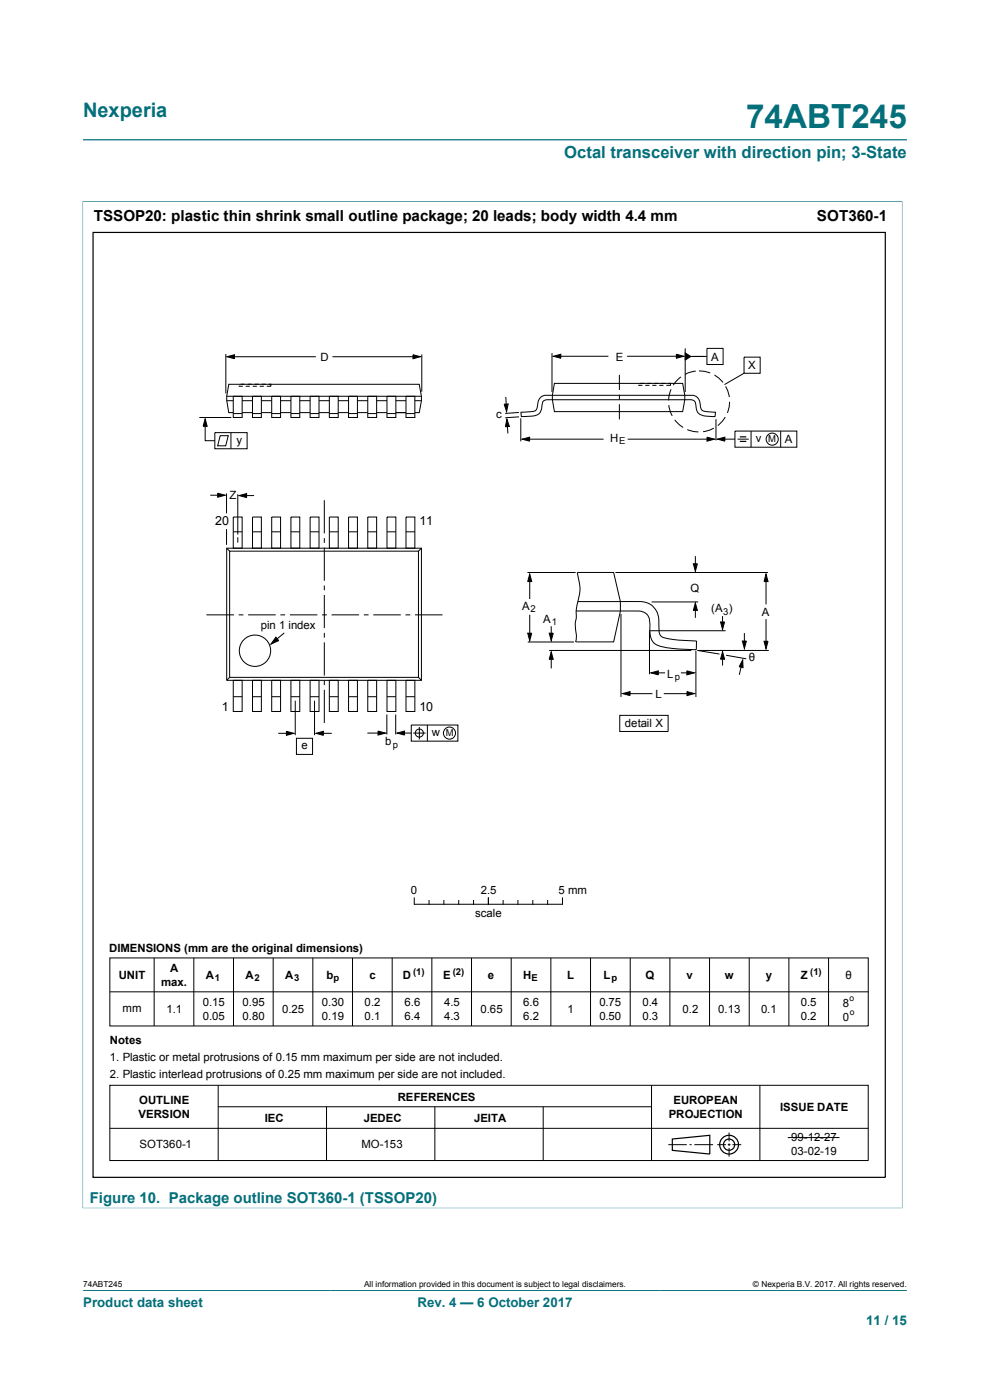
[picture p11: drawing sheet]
<svg xmlns="http://www.w3.org/2000/svg" width="210mm" height="297mm" viewBox="0 0 210 297" stroke-linecap="round" stroke-linejoin="round" font-family="sans-serif">
<path d="M17.6 29.7h174.8M17.5 42.8h173.9M17.6 42.7v213.6M191.4 42.7v213.6M17.5 256.3h173.9M17.6 273.8h174.8" fill="none" stroke="#036f7b" stroke-width=".21"/>
<g fill="none" stroke="#000" stroke-width=".21">
<path d="M47.9 75.1v8.4M48.2 75.7l1.5-.4v.8zM49.1 75.7h17.9M70.5 75.7h17.8M87.6 75.3l1.6 .4-1.6 .4zM89.5 75.2v7.9M117.1 74.9v8.3M117.4 75.6l1.6-.4v.8zM118.1 75.6h10.9M131.4 79.5v3.2M133 75.6h11.3M143.5 75.2l1.6 .4-1.6 .4z"/>
<path d="M144.4 80l-1.1 1-.5 .7M145.3 73.9v9.3M145.4 74.9l1.1 .7-1.1 .8zM145.9 75.6h4M147.6 78.7l-1.6 .4-.7 .3M148.3 78.7l1.2 .1 1.1 .3M150 73.9h3.4v3.4h-3.4zM151.6 79.6l.9 .6 .9 .9M157.8 75.8h3.4v3.4h-3.4zM157.8 79.2l-4.1 2.4M42.3 88.6h6.8M43.5 88.9l.4 1.5h-.8z"/>
<path d="M43.5 89.5v4h2.1M45.6 91.8h6.8v3.4h-6.8zM46.7 92.4h1.7l-.5 2.2h-1.7zM48.1 84.1h41.3M48.1 85h1.4M49 91.8v3.4M49.5 84.1h1.9v4.5h-1.9zM49.5 87.5h-1l-.4-2.5v-.9l.4-2.6h40.4l.5 2.6v.9l-.5 2.5h-.9M49.5 87.7h1.9M50.7 81.8v.1h.8M51 81.5h.9M51.4 87.5h2.2"/>
<path d="M51.4 85h2.2M52.1 81.9h.9M52.5 81.5h.9M53.6 84.1h1.8v4.5h-1.8zM53.6 87.7h1.9M53.6 81.9h.9M54 81.5h.9M55.1 81.9h.9M55.4 87.5h2.2M55.4 85h2.2M55.5 81.5h.9M57 81.5h.5v.4h-.9"/>
<path d="M57.6 84.1h1.9v4.5h-1.9zM57.6 87.7h1.9M59.5 87.5h2.2M59.5 85h2.2M61.7 84.1h1.9v4.5h-1.9zM61.7 87.7h1.9M63.6 87.5h2.2M63.6 85h2.2M65.8 84.1h1.9v4.5h-1.9zM65.8 87.7h1.9M67.7 87.5h2.2M67.7 85h2.2"/>
<path d="M69.9 84.1h1.8v4.5h-1.8zM69.9 87.7h1.8M71.7 87.5h2.2M71.7 85h2.2M73.9 84.1h1.9v4.5h-1.9zM74 87.7h1.8M75.8 87.5h2.2M75.8 85h2.2M78 84.1h1.9v4.5h-1.9zM78 87.7h1.9M79.9 87.5h2.2M79.9 85h2.2"/>
<path d="M82.1 84.1h1.9v4.5h-1.9zM82.1 87.7h1.9M84 85h2.1M84 87.5h2.1M86.1 84.1h1.9v4.5h-1.9zM86.1 87.7h1.9M88 85h1.4M106.9 85.7h.9l-.3 1.6zM107.3 84.2l.1 2.6M107.5 88.9l.6 1.6h-.9zM107.6 89.5l.1 2.5M110.1 87.5l-2.9 .2"/>
<path d="M110.1 88.4l-2.9 .2M110.5 88.7v4.9M110.5 87.5l2.4-.2a1.13 1.13 0 0 0 1.1-1.3 1.98 1.98 0 0 1 2.5-2.1h28.8a3.7 3.7 0 0 1 2.6 .4 4.4 4.4 0 0 1 .8 2.5 3.5 3.5 0 0 0 2.8 .6l.3 .1a.62 .62 0 0 1-.4 .9 5.7 5.7 0 0 1-3.2-.7l-.4-.6-.1-.8a1.22 1.22 0 0 0-1.5-1.5h-28.9a2.52 2.52 0 0 0-2.2 .5l-.1 .6a2.18 2.18 0 0 1-2.7 2.4l-1.7 .1zM110.8 93.2l1.5-.5v.9zM111.6 93.2h16.4M117.6 81.3h27.2l.5 2.6v.9l-.5 2.5h-27.2l-.4-2.5v-.9zM131.4 83.7v1M131.4 85.8v3.2M133.1 93.2h17.5M135.5 81.6v.1h.8M135.8 81.3h.9M136.9 81.7h.9"/>
<path d="M137.3 81.3h.9M138.4 81.7h.8M138.8 81.3h.9M139.8 81.7h.9M140.3 81.3h.9M141.8 81.3h.4v.4h-.9M141.9 85.9l.3 1.5 .4 .8M142.3 82.6l-.4 1.4-.1 .9M143.1 89.1l1 1 .8 .6M145.8 91.1l1.3 .4 1 .1M150 92.7l1.6 .5-1.6 .4zM151.4 90.8l-.8 .4-1.5 .4"/>
<path d="M151.9 88.9v4.5M152.2 93.2l1.6-.5v.9zM153.1 93.2h2.8M153.9 88.5l-.6 .8-1 1M153.9 82l.5 .9 .3 1.3M154.8 85.2l-.1 1.1-.4 1.3M155.9 91.5h13.1v3.4h-13.1zM156.5 93.2h2.3M159.3 91.5v3.4M165.6 91.5v3.4M44.6 105.1h2.6M46.2 104.6l1.6 .5-1.6 .4z"/>
<path d="M48.1 104.7v4.2M48.1 112.3v3.3M48.1 116.3h41.3v28h-41.3zM48.1 116.3l.6 .6M48.7 116.9h40.1v26.8h-40.1zM49.5 109.7h1.9v6.6h-1.9zM49.5 112.8h1.9M50.4 104.8v8.6M50.4 114v1.1M50.7 105.1l1.6-.4v.9zM51.3 105.1h2.6M53.6 109.7h1.8v6.6h-1.8z"/>
<path d="M53.6 112.8h1.8M57.6 109.7h1.9v6.6h-1.9zM57.6 112.8h1.9M61.7 109.7h1.9v6.6h-1.9zM61.7 112.8h1.9M65.8 109.7h1.9v6.6h-1.9zM65.8 112.8h1.9M68.8 106.1v7.1M68.8 114.2v1M68.8 116.2v7M69.9 109.7h1.8v6.6h-1.8zM69.9 112.8h1.8"/>
<path d="M73.9 109.7h1.9v6.6h-1.9zM73.9 112.8h1.9M78 109.7h1.9v6.6h-1.9zM78 112.8h1.9M82.1 109.7h1.9v6.6h-1.9zM82.1 112.8h1.9M86.1 109.7h1.9v6.6h-1.9zM86.1 112.8h1.9M89.4 116.3l-.6 .6M147.1 119.6h.8l-.4 1.6zM147.5 118v2.4M43.8 130.4h5.8"/>
<path d="M50.6 130.4h1M52.6 130.4h5.9M58.5 135.2l.6 .7-1.6 .7zM59.5 130.4h1M60.3 134.3l-2.5 2M61.5 130.4h5.8M68.3 130.4h1M68.8 124.2v1M68.8 126.2v7.1M68.8 134.3v1M68.8 136.3v7M70.3 130.4h5.9"/>
<path d="M77.2 130.4h1M79.2 130.4h5.8M86 130.4h1M88 130.4h5.9M111.9 121.5h10.2M111.9 134.3h.9l-.4 1.6zM112 136.2h9.8M112.4 121.8l.4 1.6h-.9zM112.4 122.4v4.7M112.4 130.4v4.8M116.5 138h30.1M116.5 134.3h.9l-.5 1.6z"/>
<path d="M116.9 138.3l.5 1.6h-.9zM116.9 132.9v2.5M116.9 139.2v2.6M122.4 121.4h7.8l1.4 6.2v2l-1.4 6.6h-8.1l.2-1.3a8.5 8.5 0 0 1 0-4.1l-.1-1.3a20.5 20.5 0 0 0 .8-5.5zM122.6 127.6h10a12.6 12.6 0 0 1 5.1 .5 4.2 4.2 0 0 1 2.1 4.3v.7a1.99 1.99 0 0 0 .8 2.1 34.8 34.8 0 0 0 7.1 .8v1.7a26 26 0 0 1-6.6-.4 3.2 3.2 0 0 1-3.3-3.8l.1-.7a2.47 2.47 0 0 0-2.1-3.2h-13.6M130.6 121.5h32.3M131.7 130.2v17.7M137.8 133.8h16.1M137.8 133.8v9.2M138.2 127.7h9.9M147.5 127.9l.4 1.6h-.8zM147.5 128.7v2.4"/>
<path d="M147.6 138.1v9.8M152.8 131.9h.9l-.4 1.6zM153.3 138.3l.4 1.5h-.9zM153.3 130.7v1.9M153.3 139.3v1.9M154 139l4.3 .8M157.5 136h.8l-.4 1.6zM157.5 140l.1 1.6-.8-.1zM157.9 134.3v2.6M162.1 136h.8l-.4 1.6zM162.5 121.8l.4 1.6h-.8zM162.5 122.8v5.4"/>
<path d="M162.5 131.3v5.3M163.1 138h-15.1l4.6 .8M48.7 143.7l-.6 .6M49.5 144.3h1.9v6.6h-1.9zM49.5 147.8h1.9M53.6 144.3h1.8v6.6h-1.8zM53.6 147.8h1.8M57.6 144.3h1.9v6.6h-1.9zM57.6 147.8h1.9M59 155.6h2.6M60.8 155.1l1.5 .5-1.5 .4zM61.7 144.3h1.9v6.6h-1.9z"/>
<path d="M61.7 147.8h1.9M62.6 148.6v7.4M62.9 156.6h3.4v3.4h-3.4zM65.8 144.3h1.9v6.6h-1.9zM65.8 147.8h1.9M66.7 148.6v7.4M67 155.6l1.6-.5v.9zM67.8 155.6h2.6M68.8 144.3v1M68.8 146.3v7.1M69.9 144.3h1.8v6.6h-1.8zM69.9 147.8h1.8"/>
<path d="M73.9 144.3h1.9v6.6h-1.9zM73.9 147.8h1.9M77.9 155.5h3M78 144.3h1.9v6.6h-1.9zM78 147.8h1.9M80.2 155.1l1.6 .4-1.6 .4zM82.1 151.6v4.2M82.1 144.3h1.9v6.6h-1.9zM82.1 147.8h1.9M83.9 151.6v4.2M84.2 155.5l1.6-.4v.8zM85.1 155.5h2.1"/>
<path d="M86.1 144.3h1.9v6.6h-1.9zM86.1 147.8h1.9M87.2 153.8h9.9v3.4h-9.9zM87.6 155.5h2.7M88.8 143.7l.6 .6M89 154.2v2.7M90.7 153.8v3.4M131.5 151.8h10.2v3.4h-10.2zM132.1 147.1l1.5-.4v.9zM132.7 147.2h5.7M138 142.7l1.6-.4v.9zM139 142.7h2.1"/>
<path d="M140.8 147.2h5.7M144.4 142.7h1.8M145.7 142.3l1.6 .4-1.6 .5zM145.7 146.7l1.6 .4-1.6 .5zM157.4 140.6l-.6 2.6M87.9 190.5v1.3M87.9 191.8h31.3M91 191v.8M94.2 191v.8M97.3 191v.8M100.4 191v.8M103.6 190.5v1.3"/>
<path d="M106.7 191v.8M109.9 191v.8M113 191v.8M116.2 191v.8M119.3 190.5v1.3M23.3 203.2h160.9v14.5h-160.9zM23.3 210.4h160.9M32.7 203.2v14.4M41.1 203.2v14.4M49.5 203.2v14.4M57.9 203.2v14.4M66.4 203.2v14.4"/>
<path d="M74.8 203.2v14.4M83.2 203.2v14.4M91.6 203.2v14.4M100 203.2v14.4M108.4 203.2v14.4M116.8 203.2v14.4M125.3 203.2v14.4M133.7 203.2v14.4M142.1 203.2v14.4M150.5 203.2v14.4M158.9 203.2v14.4M167.3 203.2v14.4"/>
<path d="M175.8 203.2v14.4M23.3 230.2h160.9v16h-160.9zM23.3 239.4h160.9M46.3 230.3v15.9M46.3 234.8h91.8M69.3 234.8v11.4M92.2 234.8v11.4M115.2 234.8v11.4M138.2 230.3v15.9M161.2 230.3v15.9M141.8 242.8h3.9M146.3 242.8h.4"/>
<path d="M147.3 242.8h4M152.1 242.8h1.9M154.4 242.8h.5M154.7 240.3v1.8M154.7 242.6v.5M154.7 243.5v1.9M155.4 242.8h1.8M167.1 241.3h11"/>
<circle cx="163.8" cy="93.2" r="1.28"/>
<circle cx="54.1" cy="138" r="3.3"/>
<circle cx="89" cy="155.5" r=".85"/>
<circle cx="95.3" cy="155.5" r="1.28"/>
</g>
<g fill="none" stroke="#000" stroke-width=".25">
<path d="M19.7 49.3h168.1v200.5h-168.1zM156.9 92.7h1.4M156.9 93.6h1.4M142.6 241.6l8-.8v4l-8-.8z"/>
<circle cx="154.7" cy="242.8" r="1.2"/>
<circle cx="154.7" cy="242.8" r="1.99"/>
</g>
<g fill="#000">
<path d="M48.2 75.7l1.5-.4v.8zM87.6 75.3l1.6 .4-1.6 .4zM117.4 75.6l1.6-.4v.8zM143.5 75.2l1.6 .4-1.6 .4zM145.4 74.9l1.1 .7-1.1 .8zM43.5 88.9l.4 1.5h-.8zM106.9 85.7h.9l-.3 1.6zM107.5 88.9l.6 1.6h-.9zM110.8 93.2l1.5-.5v.9zM150 92.7l1.6 .5-1.6 .4zM152.2 93.2l1.6-.5v.9zM46.2 104.6l1.6 .5-1.6 .4z"/>
<path d="M50.7 105.1l1.6-.4v.9zM147.1 119.6h.8l-.4 1.6zM58.5 135.2l.6 .7-1.6 .7zM112.4 121.8l.4 1.6h-.9zM111.9 134.3h.9l-.4 1.6zM116.9 138.3l.5 1.6h-.9zM116.5 134.3h.9l-.5 1.6zM147.5 127.9l.4 1.6h-.8zM153.3 138.3l.4 1.5h-.9zM152.8 131.9h.9l-.4 1.6zM157.5 136h.8l-.4 1.6zM162.5 121.8l.4 1.6h-.8z"/>
<path d="M162.1 136h.8l-.4 1.6zM60.8 155.1l1.5 .5-1.5 .4zM67 155.6l1.6-.5v.9zM80.2 155.1l1.6 .4-1.6 .4zM84.2 155.5l1.6-.4v.8zM132.1 147.1l1.5-.4v.9zM138 142.7l1.6-.4v.9zM145.7 142.3l1.6 .4-1.6 .5zM145.7 146.7l1.6 .4-1.6 .5zM157.5 140l.1 1.6-.8-.1z"/>
</g>
<text font-size="7.1" fill="#036f7b" x="158.3" y="27.2">74ABT245</text>
<text font-size="4.2" fill="#036f7b" x="17.6" y="24.8">Nexperia</text>
<text font-size="3.5" fill="#036f7b" x="119.7" y="33.5">Octal transceiver with direction pin; 3-State</text>
<g font-size="3.2">
<text x="19.9" y="46.9">TSSOP20: plastic thin shrink small outline package; 20 leads; body width 4.4 mm</text>
<text x="173.3" y="47">SOT360-1</text>
</g>
<text font-size="3.2" fill="#036f7b" x="19" y="255.1">Figure 10. Package outline SOT360-1 (TSSOP20)</text>
<g font-size="2.8" fill="#036f7b">
<text x="17.6" y="277.3">Product data sheet</text>
<text x="88.5" y="277.3">Rev. 4 — 6 October 2017</text>
<text x="183.7" y="281">11 / 15</text>
</g>
<g font-size="2.7">
<text x="45.7" y="111.4">20</text>
<text x="89" y="111.4">11</text>
<text x="47.1" y="150.9">1</text>
<text x="89" y="150.9">10</text>
</g>
<g font-size="2.4">
<text x="68" y="76.5">D</text>
<text x="130.6" y="76.5">E</text>
<text x="150.8" y="76.5">A</text>
<text x="158.7" y="78.3">X</text>
<text x="105.2" y="88.8">c</text>
<text x="50.2" y="94.1">y</text>
<text x="129.4" y="93.8">H</text>
<text x="160.3" y="93.8">v</text>
<text x="166.5" y="94">A</text>
<text x="48.6" y="105.8">Z</text>
<text x="146.5" y="125.5">Q</text>
<text x="110.8" y="129.4">A</text>
<text x="150.9" y="129.9">(A )</text>
<text x="161.6" y="130.7">A</text>
<text x="55.3" y="133.5">pin 1 index</text>
<text x="115.2" y="132.1">A</text>
<text x="141.6" y="143.7">L</text>
<text x="158.8" y="140.1">θ</text>
<text x="139.1" y="148">L</text>
<text x="132.5" y="154.3">detail X</text>
<text x="64" y="159">e</text>
<text x="81.7" y="158.1">b</text>
<text x="91.6" y="156.2">w</text>
<text x="87.1" y="189.7">0</text>
<text x="102" y="189.7">2.5</text>
<text x="118.5" y="189.7">5 mm</text>
<text x="100.8" y="194.5">scale</text>
<text x="23.1" y="202">DIMENSIONS (mm are the original dimensions)</text>
<text x="25.2" y="207.7">UNIT</text>
<text x="34.2" y="209.1">max.</text>
<text x="36.1" y="206.2">A</text>
<text x="43.7" y="207.7">A</text>
<text x="52.1" y="207.7">A</text>
<text x="60.5" y="207.7">A</text>
<text x="69.2" y="207.7">b</text>
<text x="78.4" y="207.7">c</text>
<text x="85.5" y="207.7">D</text>
<text x="94" y="207.7">E</text>
<text x="103.5" y="207.7">e</text>
<text x="110.9" y="207.7">H</text>
<text x="120.3" y="207.7">L</text>
<text x="128" y="207.7">L</text>
<text x="136.9" y="207.7">Q</text>
<text x="145.6" y="207.7">v</text>
<text x="153.7" y="207.7">w</text>
<text x="162.4" y="207.7">y</text>
<text x="169.9" y="207.7">Z</text>
<text x="179.3" y="207.7">θ</text>
<text x="26" y="214.7">mm</text>
<text x="35.3" y="214.8">1.1</text>
<text x="43" y="213.4">0.15</text>
<text x="51.4" y="213.4">0.95</text>
<text x="59.8" y="214.9">0.25</text>
<text x="68.3" y="213.4">0.30</text>
<text x="77.4" y="213.4">0.2</text>
<text x="85.8" y="213.4">6.6</text>
<text x="94.2" y="213.4">4.5</text>
<text x="101.9" y="214.9">0.65</text>
<text x="111" y="213.4">6.6</text>
<text x="120.4" y="214.9">1</text>
<text x="127.1" y="213.4">0.75</text>
<text x="136.3" y="213.4">0.4</text>
<text x="144.8" y="214.9">0.2</text>
<text x="152.3" y="214.9">0.13</text>
<text x="161.4" y="214.9">0.1</text>
<text x="169.9" y="213.4">0.5</text>
<text x="178.8" y="213.6">8</text>
<text x="23.3" y="221.5">Notes</text>
<text x="43" y="216.3">0.05</text>
<text x="51.4" y="216.3">0.80</text>
<text x="68.3" y="216.3">0.19</text>
<text x="77.4" y="216.3">0.1</text>
<text x="85.8" y="216.3">6.4</text>
<text x="94.2" y="216.3">4.3</text>
<text x="111" y="216.3">6.2</text>
<text x="127.1" y="216.3">0.50</text>
<text x="136.3" y="216.3">0.3</text>
<text x="169.9" y="216.3">0.2</text>
<text x="178.8" y="216.5">0</text>
<text x="23.3" y="225.1">1. Plastic or metal protrusions of 0.15 mm maximum per side are not included.</text>
<text x="23.3" y="228.7">2. Plastic interlead protrusions of 0.25 mm maximum per side are not included.</text>
<text x="84.4" y="233.5">REFERENCES</text>
<text x="29.4" y="237.1">VERSION</text>
<text x="29.5" y="234.2">OUTLINE</text>
<text x="56.1" y="238">IEC</text>
<text x="77.2" y="238">JEDEC</text>
<text x="100.6" y="238">JEITA</text>
<text x="141.9" y="237.1">PROJECTION</text>
<text x="142.9" y="234.2">EUROPEAN</text>
<text x="165.5" y="235.7">ISSUE DATE</text>
<text x="29.6" y="243.6">SOT360-1</text>
<text x="76.7" y="243.6">MO-153</text>
<text x="167.8" y="242.1">99-12-27</text>
<text x="167.8" y="245">03-02-19</text>
</g>
<g font-size="2">
<text x="131.3" y="94.2">E</text>
<text x="163" y="93.8">M</text>
<text x="112.5" y="129.9">2</text>
<text x="153.4" y="130.4">3</text>
<text x="117" y="132.6">1</text>
<text x="143.1" y="144.2">p</text>
<text x="83.3" y="158.6">p</text>
<text x="94.6" y="156.2">M</text>
<text x="45.5" y="208.2">1</text>
<text x="54" y="208.2">2</text>
<text x="62.4" y="208.2">3</text>
<text x="70.7" y="208.2">p</text>
<text x="87.6" y="206.7">(1)</text>
<text x="96" y="206.7">(2)</text>
<text x="112.7" y="208.2">E</text>
<text x="129.7" y="208.2">p</text>
<text x="171.8" y="206.7">(1)</text>
</g>
<g font-size="1.8">
<text x="180.2" y="212.4">o</text>
<text x="180.3" y="215.3">o</text>
<text x="17.6" y="273.1">74ABT245</text>
<text x="77.2" y="273.1">All information provided in this document is subject to legal disclaimers.</text>
<text x="159.7" y="273.1">© Nexperia B.V. 2017. All rights reserved.</text>
</g>
</svg>
